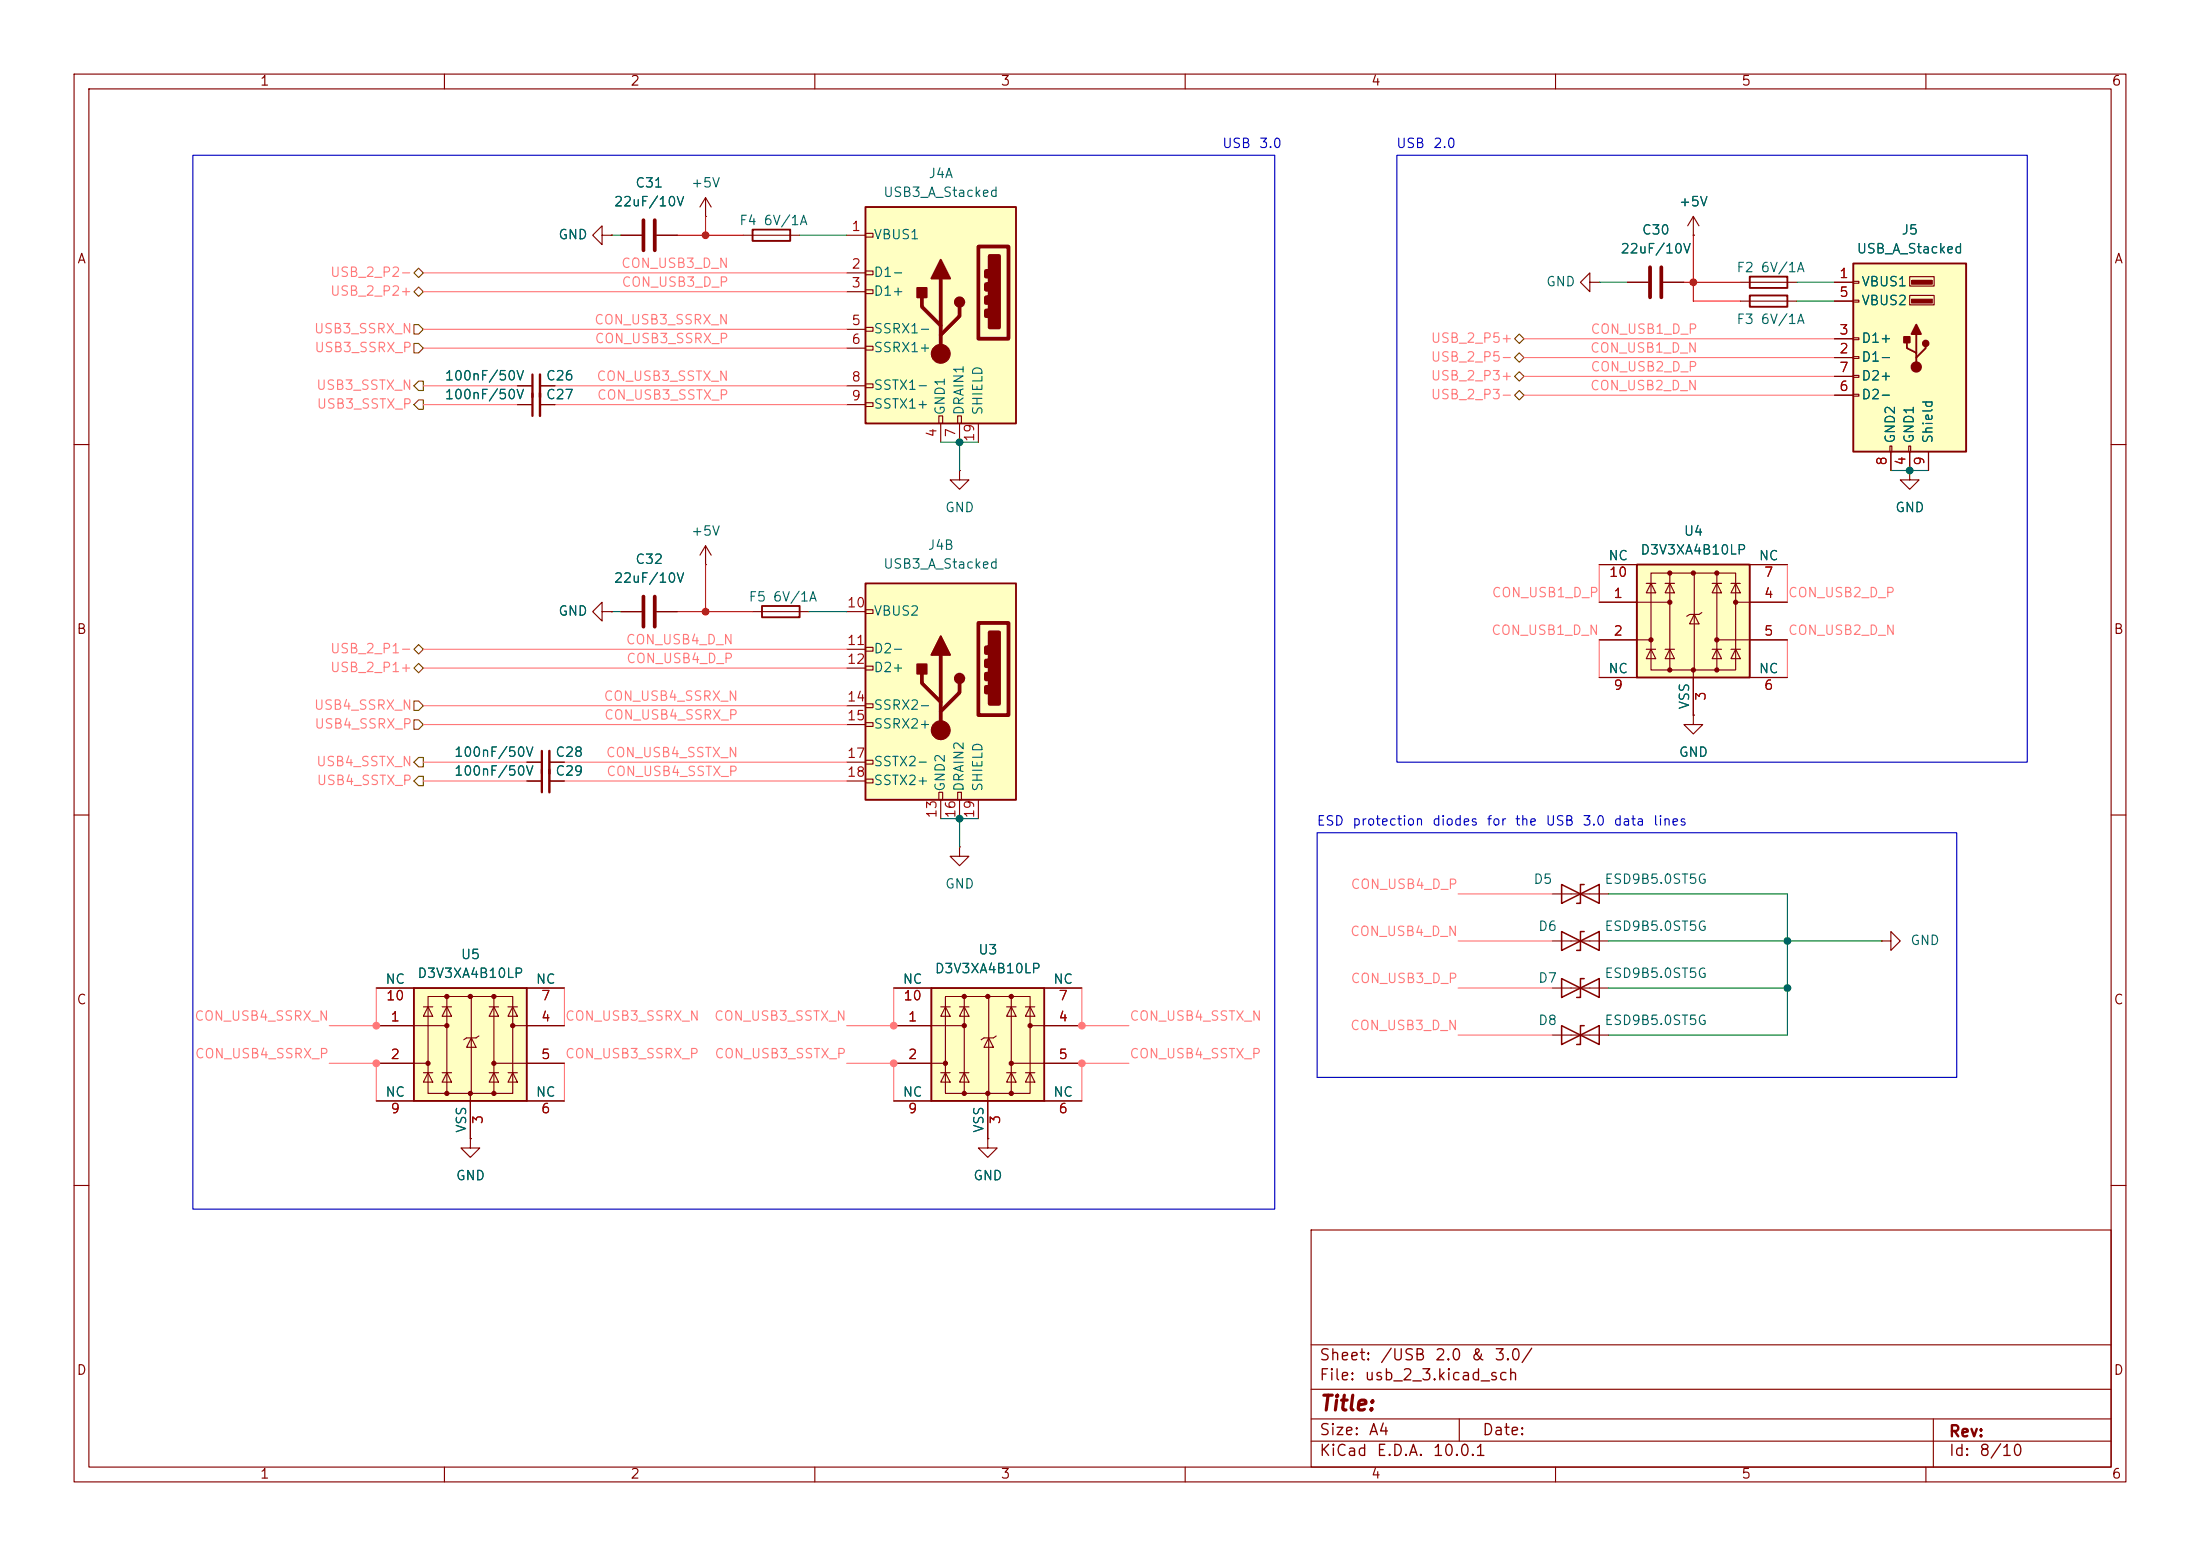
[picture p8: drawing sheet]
<svg xmlns="http://www.w3.org/2000/svg" width="297mm" height="210mm" viewBox="0 0 297 210" stroke-linecap="round" stroke-linejoin="round" font-family="sans-serif">
<g fill="none" stroke="#840000" stroke-width=".15">
<path d="M10 10h277v190h-277zM12 12h273v186h-273zM60 10v2M110 10v2M160 10v2M210 10v2M260 10v2M214.6 38.1v-1.3l-1.2 1.3 1.2 1.3v-1.3h1.3M215.9 38.1h.1M10 60h2M257.8 63.5v1.3h1.3l-1.3 1.2-1.3-1.2h1.3M257.8 63.5h.1"/>
<path d="M285 60h2M10 110h2M285 110h2M209.5 139.7h7.7M10 160h2M177 166h108v32h-108zM285 160h2M60 198v2M110 198v2M160 198v2M177 194.5h108M177 191.5h108"/>
<path d="M177 187.5h108M177 181.5h108M197 191.5v3M210 198v2M260 198v2M261 191.5v6.5"/>
</g>
<path d="M210.8 138.4l2.6 1.3-2.6 1.3zM213.4 139.7l2.5-1.3v2.6zM213.9 138.4h-.5v2.6h-.5" fill="none" stroke="#840000" stroke-width=".2"/>
<path d="M250.2 35.6h15.2v25.4h-15.2z" fill="#ffffc2"/>
<path d="M236.2 39.9h5.1v1.5h-5.1zM236.2 37.3h5.1v1.6h-5.1zM250.2 35.6h15.2v25.4h-15.2zM257.4 45.7v1.3l1.3 .6v.7M258.7 45.1v2.5M260 46.4v.6l-1.3 1.3v.6" fill="none" stroke="#840000" stroke-width=".25"/>
<g fill="#840000" stroke="#840000" stroke-width=".25">
<path d="M258.7 43.8l.6 1.3h-1.2z"/>
<path d="M257 45.5h.8v.7h-.8z"/>
<circle cx="260" cy="46.4" r=".38"/>
<circle cx="258.7" cy="49.5" r=".63"/>
</g>
<g fill="#840000" stroke="#840000" stroke-width=".15">
<path d="M258.1 37.8h2.8v.6h-2.8z"/>
<path d="M258.1 40.4h2.8v.5h-2.8z"/>
</g>
<g fill="none" stroke="#840000" stroke-width=".15">
<path d="M234.9 38.1h7.7M247.6 38.1h2.6M250.2 38h.8v.2h-.8zM257.8 37.3h3.3v1.3h-3.3zM257.8 39.9h3.3v1.2h-3.3zM234.9 40.6h7.7M247.6 48.3h2.6M247.6 45.7h2.6M247.6 40.6h2.6M247.6 53.3h2.6M247.6 50.8h2.6M250.2 40.5h.8v.3h-.8z"/>
<path d="M250.2 45.6h.8v.2h-.8zM250.2 48.1h.8v.3h-.8zM250.2 50.7h.8v.2h-.8zM250.2 53.2h.8v.3h-.8zM255.1 60.2h.3v.8h-.3zM255.3 61v2.5M257.7 60.2h.2v.8h-.2zM257.8 61v2.5M260.3 61v2.5"/>
</g>
<path d="M116.8 27.9h20.4v29.3h-20.4z" fill="#ffffc2"/>
<g fill="none" stroke="#840000" stroke-width=".51">
<path d="M86.9 29.7v4.1M88.4 29.7v4.1M127 37.6v10.2M132.1 33.3h4v12.4h-4zM133.1 36.6h.2v.7h-.2zM133.1 38.4h.2v.7h-.2zM222.8 36.1v4M224.3 36.1v4M124.5 40.1v1.3l2.5 2.5M129.5 41.4v1.3l-2.5 2.5M133.1 40.1h.2v.8h-.2zM133.1 41.9h.2v.8h-.2z"/>
<path d="M86.9 80.5v4.1M88.4 80.5v4.1"/>
</g>
<path d="M133.6 34.5h1.3v9.7h-1.3z" fill="#840000" stroke="#840000" stroke-width=".51"/>
<g fill="none" stroke="#840000" stroke-width=".15">
<path d="M81.3 31.8v-1.3l-1.3 1.3 1.3 1.2v-1.2h1.2M82.5 31.8h.1M83.8 31.8h2.8M88.6 31.8h2.8M95.2 29.2h.1M95.2 26.7l-.7 1.2M95.2 26.7l.8 1.2M95.2 26.7v2.5M100.3 31.8h7.6M114.3 31.8h2.5M114.3 36.8h2.5M114.3 39.4h2.5"/>
<path d="M116.8 31.5h1.1v.5h-1.1zM116.8 36.6h1.1v.5h-1.1zM116.8 39.1h1.1v.5h-1.1zM219.7 38.1h2.8M224.5 38.1h2.8M228.6 31.8h.1M228.6 29.2l-.8 1.3M228.6 29.2l.8 1.3M228.6 29.2v2.6M69.8 52.1h2.1M69.8 54.6h2.1M72.9 52.1h2"/>
<path d="M72.9 54.6h2M114.3 44.5h2.5M114.3 47h2.5M114.3 52.1h2.5M114.3 54.6h2.5M116.8 44.2h1.1v.5h-1.1zM116.8 46.7h1.1v.5h-1.1zM116.8 51.8h1.1v.5h-1.1zM116.8 54.4h1.1v.5h-1.1zM126.7 56.1h.6v1.1h-.6zM127 57.2v2.5M129.3 56.1h.5v1.1h-.5z"/>
<path d="M129.5 57.2v2.5M132.1 57.2v2.5M95.2 76.2h.1M95.2 73.7v2.5M95.2 73.7l-.7 1.2M95.2 73.7l.8 1.2M81.3 82.6v-1.3l-1.3 1.3 1.3 1.2v-1.2h1.2M82.5 82.6h.1M83.8 82.6h2.8M88.6 82.6h2.8M101.6 82.6h7.6M71.1 102.9h2.1"/>
<path d="M71.1 105.4h2.1M74.2 102.9h2M74.2 105.4h2M209.5 127h7.7M209.5 120.7h7.7M209.5 133.4h7.7M254 127h1.3v-1.3l1.2 1.3-1.2 1.3v-1.3M254 127h.1M63.5 153.7v1.2h1.3l-1.3 1.3-1.3-1.3h1.3M63.5 153.7h.1"/>
</g>
<path d="M101.6 31h5.1v1.5h-5.1zM116.8 27.9h20.4v29.3h-20.4zM102.9 81.8h5v1.5h-5z" fill="none" stroke="#840000" stroke-width=".25"/>
<g fill="#840000" stroke="#840000" stroke-width=".25">
<path d="M127 35.1l1.3 2.5h-2.6z"/>
<path d="M123.8 38.9h1.3v1.2h-1.3z"/>
<circle cx="129.5" cy="40.8" r=".63"/>
</g>
<circle cx="127" cy="47.8" r="1.27" fill="#840000" stroke="#840000" stroke-width=".15"/>
<path d="M71.9 50.5v5.6M73.2 101.3v5.6" fill="none" stroke="#840000" stroke-width=".3"/>
<path d="M72.9 50.5v5.6M74.2 101.3v5.6" fill="none" stroke="#840000" stroke-width=".33"/>
<path d="M210.8 119.4l2.6 1.3-2.6 1.2zM213.9 119.4h-.5v2.5h-.5M210.8 125.7l2.6 1.3-2.6 1.3zM210.8 132.1l2.6 1.3-2.6 1.2zM213.4 127l2.5-1.3v2.6zM213.4 120.7l2.5-1.3v2.5zM213.4 133.4l2.5-1.3v2.5zM213.9 125.7h-.5v2.6h-.5M213.9 132.1h-.5v2.5h-.5" fill="none" stroke="#840000" stroke-width=".2"/>
<path d="M221 76.2h15.2v15.2h-15.2z" fill="#ffffc2"/>
<g fill="none" stroke="#840000" stroke-width=".15">
<path d="M215.9 76.2h5.1M222.2 78.7h1.3M222.9 77.3h11.4v13.1h-11.4zM222.9 78.7l.6 1.3h-1.3zM224.8 78.7h1.3M225.4 78.7l.7 1.3h-1.3zM225.4 77.3v13.1M228.7 77.3v13.1M231.1 78.7h1.3M231.8 78.7l.6 1.3h-1.3zM231.8 77.3v13.1M233.7 78.7h1.2"/>
<path d="M234.3 78.7l.6 1.3h-1.2zM236.2 76.2h5.1M215.9 81.3h9.5M215.9 86.4h7M215.9 91.4h5.1M222.2 87.6h1.3M222.9 87.6l.6 1.3h-1.3zM224.8 87.6h1.3M225.4 87.6l.7 1.3h-1.3zM228.6 96.5v1.3h1.3l-1.3 1.3-1.3-1.3h1.3M228.6 96.5h.1M228.6 90.4v6.1"/>
<path d="M228.7 82.9l.7 1.3h-1.3zM229.7 82.7l-.3 .2h-1.3l-.4 .3M231.1 87.6h1.3M231.8 87.6l.6 1.3h-1.3zM231.8 86.4h9.5M233.7 87.6h1.2M234.3 87.6l.6 1.3h-1.2zM234.3 81.3h7M236.2 91.4h5.1"/>
</g>
<path d="M221 76.2h15.2v15.2h-15.2z" fill="none" stroke="#840000" stroke-width=".25"/>
<g fill="#840000" stroke="#840000" stroke-width=".15">
<circle cx="222.9" cy="86.4" r=".28"/>
<circle cx="225.4" cy="77.3" r=".28"/>
<circle cx="225.4" cy="81.3" r=".28"/>
<circle cx="225.4" cy="90.4" r=".28"/>
<circle cx="228.6" cy="77.3" r=".28"/>
<circle cx="228.6" cy="90.4" r=".28"/>
<circle cx="231.8" cy="77.3" r=".28"/>
<circle cx="231.8" cy="86.4" r=".28"/>
<circle cx="231.8" cy="90.4" r=".28"/>
<circle cx="234.3" cy="81.3" r=".28"/>
</g>
<path d="M55.9 133.4h15.2v15.2h-15.2z" fill="#ffffc2"/>
<g fill="none" stroke="#840000" stroke-width=".15">
<path d="M50.8 138.4h9.5M50.8 133.4h5.1M57.1 135.9h1.3M57.8 134.5h11.4v13.1h-11.4zM57.8 135.9l.6 1.3h-1.3zM59.7 135.9h1.3M60.3 135.9l.7 1.3h-1.3zM60.3 134.5v13.1M63.6 134.5v13.1M64.6 139.8l-.3 .3h-1.3l-.4 .2M66 135.9h1.3M66.7 135.9l.6 1.3h-1.3z"/>
<path d="M66.7 134.5v13.1M68.6 135.9h1.2M69.2 135.9l.6 1.3h-1.2zM69.2 138.4h7M71.1 133.4h5.1M50.8 143.5h7M50.8 148.6h5.1M57.1 144.8h1.3M57.8 144.8l.6 1.3h-1.3zM59.7 144.8h1.3M60.3 144.8l.7 1.3h-1.3zM63.5 147.6v6.1"/>
<path d="M63.6 140.1l.7 1.3h-1.3zM66 144.8h1.3M66.7 144.8l.6 1.3h-1.3zM66.7 143.5h9.5M68.6 144.8h1.2M69.2 144.8l.6 1.3h-1.2zM71.1 148.6h5.1"/>
</g>
<path d="M55.9 133.4h15.2v15.2h-15.2z" fill="none" stroke="#840000" stroke-width=".25"/>
<g fill="#840000" stroke="#840000" stroke-width=".15">
<circle cx="57.8" cy="143.5" r=".28"/>
<circle cx="60.3" cy="134.5" r=".28"/>
<circle cx="60.3" cy="138.4" r=".28"/>
<circle cx="60.3" cy="147.6" r=".28"/>
<circle cx="63.5" cy="134.5" r=".28"/>
<circle cx="63.5" cy="147.6" r=".28"/>
<circle cx="66.7" cy="134.5" r=".28"/>
<circle cx="66.7" cy="143.5" r=".28"/>
<circle cx="66.7" cy="147.6" r=".28"/>
<circle cx="69.2" cy="138.4" r=".28"/>
</g>
<path d="M125.7 133.4h15.3v15.2h-15.3z" fill="#ffffc2"/>
<g fill="none" stroke="#840000" stroke-width=".15">
<path d="M129.5 63.5v1.3h1.3l-1.3 1.2-1.2-1.2h1.2M129.5 63.5h.1M129.5 114.3v1.3h1.3l-1.3 1.2-1.2-1.2h1.2M129.5 114.3h.1M120.6 138.4h9.6M120.6 133.4h5.1M127 135.9h1.3M127.6 134.5h11.5v13.1h-11.5zM127.6 135.9l.7 1.3h-1.3zM129.5 135.9h1.3M130.2 135.9l.6 1.3h-1.3zM130.2 134.5v13.1"/>
<path d="M133.5 134.5v13.1M134.5 139.8l-.4 .3h-1.3l-.3 .2M135.9 135.9h1.3M136.5 135.9l.7 1.3h-1.3zM136.5 134.5v13.1M138.4 135.9h1.3M139.1 135.9l.6 1.3h-1.3zM139.1 138.4h6.9M141 133.4h5M120.6 143.5h7M120.6 148.6h5.1M127 144.8h1.3"/>
<path d="M127.6 144.8l.7 1.3h-1.3zM129.5 144.8h1.3M130.2 144.8l.6 1.3h-1.3zM133.3 153.7v1.2h1.3l-1.3 1.3-1.2-1.3h1.2M133.3 153.7h.1M133.3 147.6v6.1M133.5 140.1l.6 1.3h-1.3zM135.9 144.8h1.3M136.5 144.8l.7 1.3h-1.3zM136.5 143.5h9.5M138.4 144.8h1.3M139.1 144.8l.6 1.3h-1.3z"/>
<path d="M141 148.6h5"/>
</g>
<path d="M125.7 133.4h15.3v15.2h-15.3z" fill="none" stroke="#840000" stroke-width=".25"/>
<g fill="#840000" stroke="#840000" stroke-width=".15">
<circle cx="127.6" cy="143.5" r=".28"/>
<circle cx="130.2" cy="134.5" r=".28"/>
<circle cx="130.2" cy="138.4" r=".28"/>
<circle cx="130.2" cy="147.6" r=".28"/>
<circle cx="133.3" cy="134.5" r=".28"/>
<circle cx="133.3" cy="147.6" r=".28"/>
<circle cx="136.5" cy="134.5" r=".28"/>
<circle cx="136.5" cy="143.5" r=".28"/>
<circle cx="136.5" cy="147.6" r=".28"/>
<circle cx="139.1" cy="138.4" r=".28"/>
</g>
<path d="M116.8 78.7h20.4v29.3h-20.4z" fill="#ffffc2"/>
<path d="M124.5 90.9v1.3l2.5 2.5M127 88.4v10.2M129.5 92.2v1.3l-2.5 2.5M132.1 84.1h4v12.4h-4zM133.1 87.4h.2v.7h-.2zM133.1 89.2h.2v.7h-.2zM133.1 90.9h.2v.8h-.2zM133.1 92.7h.2v.8h-.2z" fill="none" stroke="#840000" stroke-width=".51"/>
<path d="M133.6 85.3h1.3v9.7h-1.3z" fill="#840000" stroke="#840000" stroke-width=".51"/>
<g fill="none" stroke="#840000" stroke-width=".15">
<path d="M82.5 31.8h.1M83.8 31.8h2.8M88.6 31.8h2.8M219.7 38.1h2.8M224.5 38.1h2.8M228.6 31.8h.1M247.6 38.1h2.6M69.8 52.1h2.1M69.8 54.6h2.1M72.9 52.1h2M72.9 54.6h2M247.6 48.3h2.6"/>
<path d="M247.6 45.7h2.6M247.6 40.6h2.6M247.6 53.3h2.6M247.6 50.8h2.6M215.9 76.2h5.1M236.2 76.2h5.1M255.3 61v2.5M257.8 63.5h.1M257.8 61v2.5M260.3 61v2.5M82.5 82.6h.1M83.8 82.6h2.8"/>
<path d="M88.6 82.6h2.8M114.3 82.6h2.5M114.3 87.6h2.5M114.3 90.2h2.5M114.3 95.3h2.5M114.3 97.8h2.5M116.8 82.3h1.1v.5h-1.1zM116.8 87.4h1.1v.5h-1.1zM116.8 89.9h1.1v.5h-1.1zM116.8 95h1.1v.5h-1.1zM116.8 97.5h1.1v.5h-1.1zM215.9 81.3h5.1"/>
<path d="M215.9 86.4h5.1M215.9 91.4h5.1M228.6 96.5h.1M228.6 91.4v5.1M236.2 81.3h5.1M236.2 86.4h5.1M236.2 91.4h5.1M71.1 102.9h2.1M71.1 105.4h2.1M74.2 102.9h2M74.2 105.4h2M114.3 102.9h2.5"/>
<path d="M114.3 105.4h2.5M116.8 102.6h1.1v.5h-1.1zM116.8 105.2h1.1v.5h-1.1zM126.7 106.9h.6v1.1h-.6zM127 108v2.5M129.3 106.9h.5v1.1h-.5zM129.5 108v2.5M132.1 108v2.5M50.8 138.4h5.1M50.8 133.4h5.1M71.1 138.4h5.1M71.1 133.4h5.1"/>
<path d="M120.6 138.4h5.1M120.6 133.4h5.1M141 138.4h5M141 133.4h5M50.8 143.5h5.1M50.8 148.6h5.1M63.5 153.7h.1M63.5 148.6v5.1M71.1 143.5h5.1M71.1 148.6h5.1M120.6 143.5h5.1M120.6 148.6h5.1"/>
<path d="M133.3 153.7h.1M133.3 148.6v5.1M141 143.5h5M141 148.6h5"/>
</g>
<path d="M116.8 78.7h20.4v29.3h-20.4z" fill="none" stroke="#840000" stroke-width=".25"/>
<g fill="#840000" stroke="#840000" stroke-width=".25">
<path d="M127 85.9l1.3 2.5h-2.6z"/>
<path d="M123.8 89.7h1.3v1.2h-1.3z"/>
<circle cx="129.5" cy="91.6" r=".63"/>
</g>
<circle cx="127" cy="98.6" r="1.27" fill="#840000" stroke="#840000" stroke-width=".15"/>
<g fill="none" stroke="#725600" stroke-width=".15">
<path d="M55.9 39.4l.6-.7 .6 .7-.6 .6zM55.9 36.8l.6-.6 .6 .6-.6 .7zM55.9 43.8h.6l.6 .7-.6 .6h-.6zM55.9 46.4h.6l.6 .6-.6 .6h-.6zM56.5 51.4h.6v1.3h-.6l-.6-.6zM56.5 54h.6v1.2h-.6l-.6-.6zM204.5 53.3l.6-.6 .6 .6-.6 .7zM204.5 45.7l.6-.6 .6 .6-.6 .7zM204.5 48.3l.6-.7 .6 .7-.6 .6zM204.5 50.8l.6-.6 .6 .6-.6 .6zM55.9 87.6l.6-.6 .6 .6-.6 .7zM55.9 94.6h.6l.6 .7-.6 .6h-.6z"/>
<path d="M55.9 97.2h.6l.6 .6-.6 .6h-.6zM55.9 90.2l.6-.7 .6 .7-.6 .6zM55.9 105.4l.6-.6h.6v1.2h-.6zM56.5 102.2h.6v1.3h-.6l-.6-.6z"/>
</g>
<g fill="none" stroke="#ff7879" stroke-width=".15">
<path d="M57.1 36.8h57.2M57.1 39.4h57.2M57.1 52.1h12.7M57.1 54.6h12.7M57.1 47h57.2M57.1 44.5h57.2M74.9 52.1h39.4M74.9 54.6h39.4M205.7 48.3h41.9M205.7 50.8h41.9M205.7 53.3h41.9M205.7 45.7h41.9"/>
<path d="M215.9 76.2v5.1M241.3 76.2v5.1M57.1 90.2h57.2M57.1 87.6h57.2M57.1 97.8h57.2M57.1 95.3h57.2M215.9 86.4v5M241.3 86.4v5M57.1 105.4h14M57.1 102.9h14M76.2 105.4h38.1M76.2 102.9h38.1"/>
<path d="M50.8 133.4v5h-6.4M76.2 133.4v5M120.6 133.4v5h-6.3M146 133.4v5h6.4M196.8 120.7h12.7M196.8 139.7h12.7M196.8 127h12.7M196.8 133.4h12.7M44.4 143.5h6.4v5.1M76.2 143.5v5.1M114.3 143.5h6.3v5.1M152.4 143.5h-6.4v5.1"/>
</g>
<g fill="none" stroke="#009600" stroke-width=".15">
<path d="M82.5 31.8h1.3M107.9 31.8h6.4M215.9 38.1h3.8M242.6 38.1h5M127 59.7h5.1M129.5 59.7v3.8M242.6 40.6h5M255.3 63.5h5M82.5 82.6h1.3M109.2 82.6h5.1M127 110.5h5.1M129.5 110.5v3.8"/>
<path d="M217.2 120.7h24.1v19h-24.1M217.2 127h36.8M217.2 133.4h24.1"/>
</g>
<path d="M91.4 31.8h8.9M95.2 29.2v2.6M227.3 38.1h7.6M228.6 31.8v8.8h6.3M95.2 76.2v6.4M91.4 82.6h10.2" fill="none" stroke="#ff0f00" stroke-width=".15"/>
<path d="M26 21h146.1v142.2h-146.1zM188.6 21h85.1v81.9h-85.1zM177.8 112.4h86.4v33h-86.4z" fill="none" stroke="#0000c2" stroke-width=".15"/>
<g fill="#009600" stroke="#009600" stroke-width=".14">
<circle cx="129.5" cy="59.7" r=".46"/>
<circle cx="241.3" cy="133.4" r=".46"/>
<circle cx="241.3" cy="127" r=".46"/>
<circle cx="129.5" cy="110.5" r=".46"/>
<circle cx="257.8" cy="63.5" r=".46"/>
</g>
<g fill="#ff0f00" stroke="#ff0f00" stroke-width=".14">
<circle cx="95.2" cy="31.8" r=".46"/>
<circle cx="228.6" cy="38.1" r=".46"/>
<circle cx="95.2" cy="82.6" r=".46"/>
</g>
<g fill="#ff7879" stroke="#ff7879" stroke-width=".14">
<circle cx="146" cy="143.5" r=".46"/>
<circle cx="50.8" cy="138.4" r=".46"/>
<circle cx="120.6" cy="138.4" r=".46"/>
<circle cx="120.6" cy="143.5" r=".46"/>
<circle cx="146" cy="138.4" r=".46"/>
<circle cx="50.8" cy="143.5" r=".46"/>
</g>
<text font-size="2" fill="#840000" x="178" y="190.9">Title:</text>
<g font-size="1.5" fill="#840000">
<text x="178" y="184">Sheet:</text>
<text x="186.2" y="184">/USB</text>
<text x="193.6" y="184">2.0</text>
<text x="198.5" y="184">&amp;</text>
<text x="201.6" y="184">3.0/</text>
<text x="178" y="186.7">File:</text>
<text x="184.1" y="186.7">usb_2_3.kicad_sch</text>
<text x="178" y="196.9">KiCad</text>
<text x="178" y="194.1">Size:</text>
<text x="184.7" y="194.1">A4</text>
<text x="185.7" y="196.9">E.D.A.</text>
<text x="193.3" y="196.9">10.0.1</text>
<text x="200" y="194.1">Date:</text>
<text x="263" y="194.3">Rev:</text>
<text x="263" y="196.9">Id:</text>
<text x="267.1" y="196.9">8/10</text>
</g>
<g font-size="1.3" fill="#840000">
<text x="35" y="11.9">1</text>
<text x="85" y="11.9">2</text>
<text x="135" y="11.9">3</text>
<text x="185" y="11.9">4</text>
<text x="235" y="11.9">5</text>
<text x="285" y="11.9">6</text>
<text x="10.3" y="35.9">A</text>
<text x="285.3" y="35.9">A</text>
<text x="10.3" y="85.9">B</text>
<text x="285.3" y="85.9">B</text>
<text x="10.3" y="135.9">C</text>
<text x="285.3" y="135.9">C</text>
<text x="10.3" y="185.9">D</text>
<text x="285.3" y="185.9">D</text>
<text x="35" y="199.9">1</text>
<text x="85" y="199.9">2</text>
<text x="135" y="199.9">3</text>
<text x="185" y="199.9">4</text>
<text x="235" y="199.9">5</text>
<text x="285" y="199.9">6</text>
</g>
<g font-size="1.3" fill="#0000c2">
<text x="164.9" y="20.3">USB</text>
<text x="169.9" y="20.3">3.0</text>
<text x="188.4" y="20.3">USB</text>
<text x="193.4" y="20.3">2.0</text>
<text x="177.7" y="111.7">ESD</text>
<text x="182.5" y="111.7">protection</text>
<text x="193.3" y="111.7">diodes</text>
<text x="200.6" y="111.7">for</text>
<text x="204.4" y="111.7">the</text>
<text x="208.6" y="111.7">USB</text>
<text x="213.5" y="111.7">3.0</text>
<text x="217.7" y="111.7">data</text>
<text x="223.1" y="111.7">lines</text>
</g>
<g font-size="1.3" fill="#006464">
<text x="82.8" y="28.2">22uF/10V</text>
<text x="85.7" y="25.6">C31</text>
<text x="93.2" y="25.6">+5V</text>
<text x="119.2" y="26.9">USB3_A_Stacked</text>
<text x="125.3" y="24.4">J4A</text>
<text x="226.6" y="28.2">+5V</text>
<text x="75.3" y="32.6">GND</text>
<text x="99.7" y="30.7">F4</text>
<text x="103" y="30.7">6V/1A</text>
<text x="117.9" y="32.6">VBUS1</text>
<text x="218.7" y="34.5">22uF/10V</text>
<text x="221.6" y="32">C30</text>
<text x="250.6" y="34.5">USB_A_Stacked</text>
<text x="256.6" y="32">J5</text>
<text x="117.9" y="37.7">D1-</text>
<text x="117.9" y="40.2">D1+</text>
<text x="208.6" y="39">GND</text>
<text x="234.3" y="37.1">F2</text>
<text x="237.6" y="37.1">6V/1A</text>
<text x="251.2" y="39">VBUS1</text>
<text x="251.2" y="41.5">VBUS2</text>
<text x="117.9" y="45.3">SSRX1-</text>
<text x="117.9" y="47.9">SSRX1+</text>
<text x="234.3" y="44">F3</text>
<text x="237.6" y="44">6V/1A</text>
<text x="251.2" y="46.6">D1+</text>
<text x="60" y="51.7">100nF/50V</text>
<text x="73.6" y="51.7">C26</text>
<text x="117.9" y="52.9">SSTX1-</text>
<text x="251.2" y="49.1">D1-</text>
<text x="251.2" y="51.7">D2+</text>
<text x="60" y="54.2">100nF/50V</text>
<text x="73.6" y="54.2">C27</text>
<text x="117.9" y="55.5">SSTX1+</text>
<text x="127.9" y="56.1" transform="rotate(-90 127.9 56.1)">GND1</text>
<text x="130.4" y="56.1" transform="rotate(-90 130.4 56.1)">DRAIN1</text>
<text x="132.9" y="56.1" transform="rotate(-90 132.9 56.1)">SHIELD</text>
<text x="251.2" y="54.2">D2-</text>
<text x="256.1" y="59.9" transform="rotate(-90 256.1 59.9)">GND2</text>
<text x="258.7" y="59.9" transform="rotate(-90 258.7 59.9)">GND1</text>
<text x="261.2" y="59.9" transform="rotate(-90 261.2 59.9)">Shield</text>
<text x="127.5" y="69.4">GND</text>
<text x="255.8" y="69.4">GND</text>
<text x="85.7" y="76.4">C32</text>
<text x="93.2" y="72.6">+5V</text>
<text x="119.2" y="77.1">USB3_A_Stacked</text>
<text x="125.2" y="74.5">J4B</text>
<text x="217" y="75.9">NC</text>
<text x="221.4" y="75.2">D3V3XA4B10LP</text>
<text x="227.2" y="72.6">U4</text>
<text x="237.4" y="75.9">NC</text>
<text x="75.3" y="83.4">GND</text>
<text x="82.8" y="79">22uF/10V</text>
<text x="101" y="81.5">F5</text>
<text x="104.2" y="81.5">6V/1A</text>
<text x="117.9" y="83.4">VBUS2</text>
<text x="117.9" y="88.5">D2-</text>
<text x="117.9" y="91">D2+</text>
<text x="217" y="91.2">NC</text>
<text x="228.3" y="95.8" transform="rotate(-90 228.3 95.8)">VSS</text>
<text x="237.4" y="91.2">NC</text>
<text x="117.9" y="96.1">SSRX2-</text>
<text x="117.9" y="98.7">SSRX2+</text>
<text x="61.2" y="102.5">100nF/50V</text>
<text x="61.2" y="105">100nF/50V</text>
<text x="74.9" y="102.5">C28</text>
<text x="74.9" y="105">C29</text>
<text x="117.9" y="103.7">SSTX2-</text>
<text x="117.9" y="106.3">SSTX2+</text>
<text x="127.9" y="106.9" transform="rotate(-90 127.9 106.9)">GND2</text>
<text x="130.4" y="106.9" transform="rotate(-90 130.4 106.9)">DRAIN2</text>
<text x="132.9" y="106.9" transform="rotate(-90 132.9 106.9)">SHIELD</text>
<text x="226.6" y="102.5">GND</text>
<text x="206.9" y="119.6">D5</text>
<text x="216.5" y="119.6">ESD9B5.0ST5G</text>
<text x="127.5" y="120.2">GND</text>
<text x="207.6" y="126">D6</text>
<text x="216.5" y="126">ESD9B5.0ST5G</text>
<text x="62.1" y="129.8">U5</text>
<text x="126.1" y="131.7">D3V3XA4B10LP</text>
<text x="132" y="129.1">U3</text>
<text x="257.8" y="127.9">GND</text>
<text x="51.9" y="133.1">NC</text>
<text x="56.3" y="132.3">D3V3XA4B10LP</text>
<text x="72.3" y="133.1">NC</text>
<text x="121.8" y="133.1">NC</text>
<text x="142.1" y="133.1">NC</text>
<text x="207.6" y="132.9">D7</text>
<text x="216.5" y="132.3">ESD9B5.0ST5G</text>
<text x="207.6" y="138.7">D8</text>
<text x="216.5" y="138.7">ESD9B5.0ST5G</text>
<text x="51.9" y="148.3">NC</text>
<text x="72.3" y="148.3">NC</text>
<text x="121.8" y="148.3">NC</text>
<text x="142.1" y="148.3">NC</text>
<text x="63.2" y="153" transform="rotate(-90 63.2 153)">VSS</text>
<text x="133.1" y="153" transform="rotate(-90 133.1 153)">VSS</text>
<text x="61.5" y="159.6">GND</text>
<text x="131.3" y="159.6">GND</text>
</g>
<g font-size="1.3" fill="#a90000">
<text x="114.9" y="31.5">1</text>
<text x="114.9" y="36.6">2</text>
<text x="114.9" y="39.1">3</text>
<text x="248.2" y="37.8">1</text>
<text x="248.2" y="40.4">5</text>
<text x="114.9" y="44.2">5</text>
<text x="114.9" y="46.7">6</text>
<text x="248.2" y="45.5">3</text>
<text x="114.9" y="51.8">8</text>
<text x="248.2" y="48">2</text>
<text x="248.2" y="53.1">6</text>
<text x="248.2" y="50.5">7</text>
<text x="114.9" y="54.4">9</text>
<text x="126.7" y="59.1" transform="rotate(-90 126.7 59.1)">4</text>
<text x="129.3" y="59.1" transform="rotate(-90 129.3 59.1)">7</text>
<text x="131.8" y="59.7" transform="rotate(-90 131.8 59.7)">19</text>
<text x="255" y="62.9" transform="rotate(-90 255 62.9)">8</text>
<text x="257.6" y="62.9" transform="rotate(-90 257.6 62.9)">4</text>
<text x="260.1" y="62.9" transform="rotate(-90 260.1 62.9)">9</text>
<text x="114.3" y="82.3">10</text>
<text x="217.1" y="78.2">10</text>
<text x="217.7" y="81">1</text>
<text x="238.1" y="81">4</text>
<text x="238.1" y="78.2">7</text>
<text x="114.3" y="87.4">11</text>
<text x="114.3" y="89.9">12</text>
<text x="217.7" y="86.1">2</text>
<text x="238.1" y="86.1">5</text>
<text x="114.3" y="95">14</text>
<text x="217.7" y="93.4">9</text>
<text x="230.6" y="94.7" transform="rotate(-90 230.6 94.7)">3</text>
<text x="238.1" y="93.4">6</text>
<text x="114.3" y="97.5">15</text>
<text x="114.3" y="102.6">17</text>
<text x="114.3" y="105.2">18</text>
<text x="126.7" y="110.5" transform="rotate(-90 126.7 110.5)">13</text>
<text x="129.3" y="110.5" transform="rotate(-90 129.3 110.5)">16</text>
<text x="131.8" y="110.5" transform="rotate(-90 131.8 110.5)">19</text>
<text x="52" y="135.3">10</text>
<text x="73" y="135.3">7</text>
<text x="121.9" y="135.3">10</text>
<text x="142.8" y="135.3">7</text>
<text x="52.6" y="138.2">1</text>
<text x="52.6" y="143.3">2</text>
<text x="73" y="138.2">4</text>
<text x="73" y="143.3">5</text>
<text x="122.5" y="138.2">1</text>
<text x="122.5" y="143.3">2</text>
<text x="142.8" y="138.2">4</text>
<text x="142.8" y="143.3">5</text>
<text x="52.6" y="150.6">9</text>
<text x="65.5" y="151.8" transform="rotate(-90 65.5 151.8)">3</text>
<text x="73" y="150.6">6</text>
<text x="122.5" y="150.6">9</text>
<text x="135.3" y="151.8" transform="rotate(-90 135.3 151.8)">3</text>
<text x="142.8" y="150.6">6</text>
</g>
<g font-size="1.3" fill="#ff7879">
<text x="44.5" y="40.2">USB_2_P2+</text>
<text x="44.5" y="37.7">USB_2_P2-</text>
<text x="83.8" y="36.5">CON_USB3_D_N</text>
<text x="83.8" y="39">CON_USB3_D_P</text>
<text x="42.3" y="45.3">USB3_SSRX_N</text>
<text x="42.4" y="47.9">USB3_SSRX_P</text>
<text x="80.1" y="44.1">CON_USB3_SSRX_N</text>
<text x="80.2" y="46.6">CON_USB3_SSRX_P</text>
<text x="193.1" y="46.6">USB_2_P5+</text>
<text x="214.6" y="47.9">CON_USB1_D_N</text>
<text x="214.6" y="45.4">CON_USB1_D_P</text>
<text x="42.6" y="52.9">USB3_SSTX_N</text>
<text x="80.4" y="51.7">CON_USB3_SSTX_N</text>
<text x="193.1" y="49.1">USB_2_P5-</text>
<text x="193.1" y="51.7">USB_2_P3+</text>
<text x="214.6" y="53">CON_USB2_D_N</text>
<text x="214.6" y="50.5">CON_USB2_D_P</text>
<text x="42.7" y="55.5">USB3_SSTX_P</text>
<text x="80.5" y="54.3">CON_USB3_SSTX_P</text>
<text x="193.1" y="54.2">USB_2_P3-</text>
<text x="201.3" y="80.9">CON_USB1_D_P</text>
<text x="241.3" y="80.9">CON_USB2_D_P</text>
<text x="44.5" y="88.5">USB_2_P1-</text>
<text x="84.4" y="87.3">CON_USB4_D_N</text>
<text x="84.5" y="89.8">CON_USB4_D_P</text>
<text x="201.2" y="86">CON_USB1_D_N</text>
<text x="241.3" y="86">CON_USB2_D_N</text>
<text x="44.5" y="91">USB_2_P1+</text>
<text x="81.4" y="94.9">CON_USB4_SSRX_N</text>
<text x="42.3" y="96.1">USB4_SSRX_N</text>
<text x="42.4" y="98.7">USB4_SSRX_P</text>
<text x="81.5" y="97.4">CON_USB4_SSRX_P</text>
<text x="42.6" y="103.7">USB4_SSTX_N</text>
<text x="42.7" y="106.3">USB4_SSTX_P</text>
<text x="81.7" y="102.5">CON_USB4_SSTX_N</text>
<text x="81.8" y="105.1">CON_USB4_SSTX_P</text>
<text x="182.3" y="120.3">CON_USB4_D_P</text>
<text x="182.2" y="126.7">CON_USB4_D_N</text>
<text x="182.3" y="133">CON_USB3_D_P</text>
<text x="26.2" y="138.1">CON_USB4_SSRX_N</text>
<text x="26.2" y="143.2">CON_USB4_SSRX_P</text>
<text x="76.2" y="138.1">CON_USB3_SSRX_N</text>
<text x="76.2" y="143.2">CON_USB3_SSRX_P</text>
<text x="96.3" y="138.1">CON_USB3_SSTX_N</text>
<text x="96.4" y="143.2">CON_USB3_SSTX_P</text>
<text x="152.4" y="143.2">CON_USB4_SSTX_P</text>
<text x="152.4" y="138.1">CON_USB4_SSTX_N</text>
<text x="182.2" y="139.4">CON_USB3_D_N</text>
</g>
</svg>
